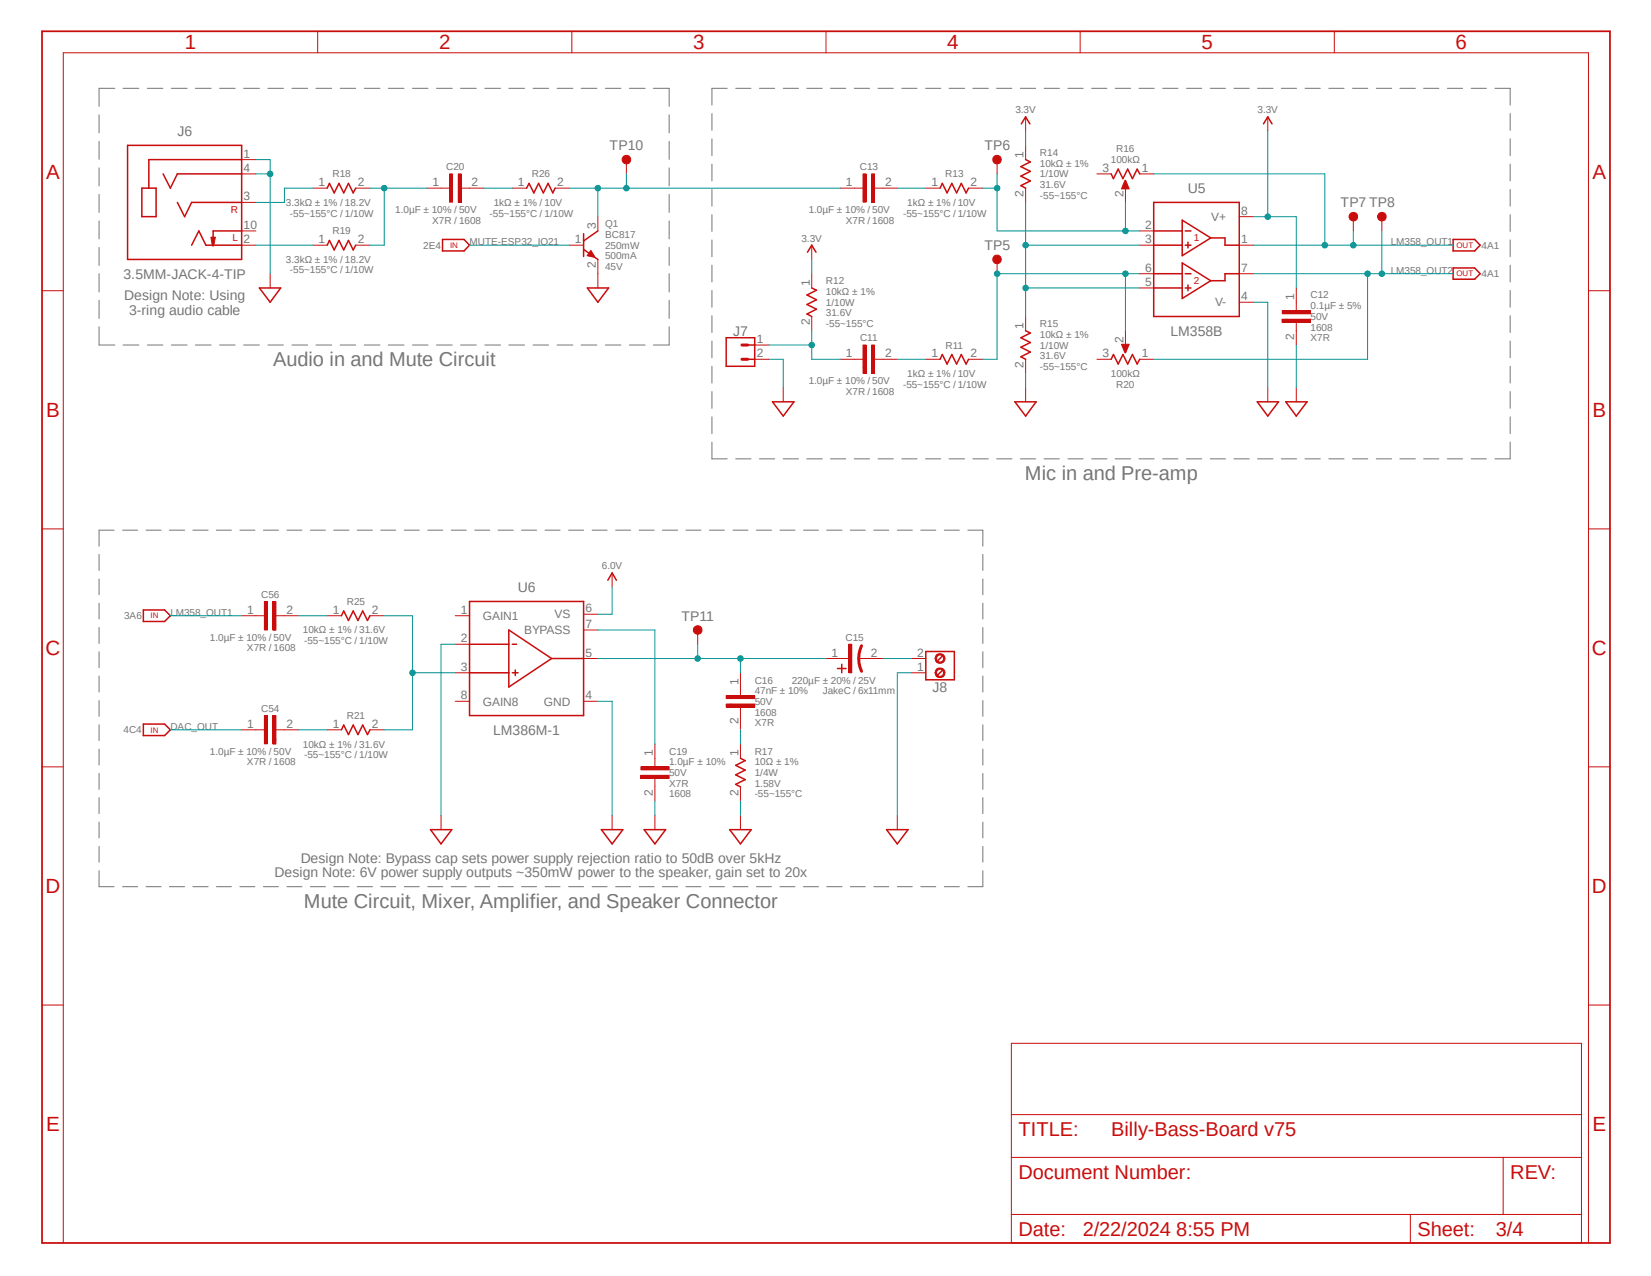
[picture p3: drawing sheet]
<svg xmlns="http://www.w3.org/2000/svg" width="279mm" height="216mm" viewBox="0 0 279 216" stroke-linecap="round" stroke-linejoin="round" font-family="sans-serif">
<path d="M6.6 5l266.2 205.9M272.8 5l-266.2 205.9" fill="none" stroke="#fff" stroke-width=".17"/>
<g fill="none" stroke="#757575" stroke-width=".17">
<path d="M16.8 19.4v3.1M19.4 14.9h-2.6v3.1M20.8 14.9h2.7M24.9 14.9h2.7M29 14.9h2.7M33.1 14.9h2.6M37.2 14.9h2.6M41.2 14.9h2.7M45.3 14.9h2.7M49.4 14.9h2.7M53.5 14.9h2.6M57.6 14.9h2.6"/>
<path d="M61.6 14.9h2.7M65.7 14.9h2.7M69.8 14.9h2.6M73.9 14.9h2.6M77.9 14.9h2.7M82 14.9h2.7M86.1 14.9h2.7M90.2 14.9h2.6M94.3 14.9h2.6M98.3 14.9h2.7M102.4 14.9h2.7M106.5 14.9h2.7"/>
<path d="M110.6 14.9h2.6v3.1M113.2 19.4v3.1M120.5 19.2v2.9M123.1 14.9h-2.6v2.9M124.5 14.9h2.6M128.5 14.9h2.6M132.5 14.9h2.6M136.5 14.9h2.6M140.5 14.9h2.6M144.6 14.9h2.6M148.6 14.9h2.6M152.6 14.9h2.6"/>
<path d="M156.6 14.9h2.6M160.6 14.9h2.6M164.6 14.9h2.7M168.7 14.9h2.5M172.7 14.9h2.6M176.7 14.9h2.6M180.7 14.9h2.6M184.7 14.9h2.6M188.7 14.9h2.6M192.7 14.9h2.6M196.8 14.9h2.5M200.8 14.9h2.6"/>
<path d="M204.8 14.9h2.6M208.8 14.9h2.6M212.8 14.9h2.6M216.8 14.9h2.6M220.9 14.9h2.5M224.9 14.9h2.6M228.9 14.9h2.6M232.9 14.9h2.6M236.9 14.9h2.6M240.9 14.9h2.6M244.9 14.9h2.6M249 14.9h2.5"/>
<path d="M253 14.9h2.6v2.9M255.6 19.2v2.9M16.8 23.9v3.1M16.8 28.4v3.1M16.8 32.9v3M16.8 37.4v3M113.2 23.9v3.1M113.2 28.4v3.1M113.2 32.9v3M113.2 37.4v3M120.5 23.5v2.8M120.5 27.8v2.8"/>
<path d="M120.5 32v2.9M120.5 36.3v2.9M255.6 23.5v2.8M255.6 27.8v2.8M255.6 32v2.9M255.6 36.3v2.9M16.8 55.3v3.1h2.6M16.8 41.9v3M16.8 46.3v3.1M16.8 50.8v3.1M20.8 58.4h2.7M24.9 58.4h2.7"/>
<path d="M29 58.4h2.7M33.1 58.4h2.6M37.2 58.4h2.6M41.2 58.4h2.7M45.3 58.4h2.7M49.4 58.4h2.7M53.5 58.4h2.6M57.6 58.4h2.6M61.6 58.4h2.7M65.7 58.4h2.7M69.8 58.4h2.6M73.9 58.4h2.6"/>
<path d="M77.9 58.4h2.7M82 58.4h2.7M86.1 58.4h2.7M90.2 58.4h2.6M94.3 58.4h2.6M98.3 58.4h2.7M102.4 58.4h2.7M106.5 58.4h2.7M113.2 41.9v3M113.2 46.3v3.1M113.2 50.8v3.1M113.2 55.3v3.1h-2.6"/>
<path d="M120.5 40.6v2.8M120.5 44.9v2.8M120.5 49.1v2.9M120.5 53.4v2.9M120.5 57.7v2.8M255.6 40.6v2.8M255.6 44.9v2.8M255.6 49.1v2.9M255.6 53.4v2.9M255.6 57.7v2.8M120.5 74.8v2.8h2.6M120.5 62v2.8"/>
<path d="M120.5 66.3v2.8M120.5 70.5v2.9M124.5 77.6h2.6M128.5 77.6h2.6M132.5 77.6h2.6M136.5 77.6h2.6M140.5 77.6h2.6M144.6 77.6h2.6M148.6 77.6h2.6M152.6 77.6h2.6M156.6 77.6h2.6M160.6 77.6h2.6"/>
<path d="M164.6 77.6h2.7M168.7 77.6h2.5M172.7 77.6h2.6M176.7 77.6h2.6M180.7 77.6h2.6M184.7 77.6h2.6M188.7 77.6h2.6M192.7 77.6h2.6M196.8 77.6h2.5M200.8 77.6h2.6M204.8 77.6h2.6M208.8 77.6h2.6"/>
<path d="M212.8 77.6h2.6M216.8 77.6h2.6M220.9 77.6h2.5M224.9 77.6h2.6M228.9 77.6h2.6M232.9 77.6h2.6M236.9 77.6h2.6M240.9 77.6h2.6M244.9 77.6h2.6M249 77.6h2.5M255.6 62v2.8M255.6 66.3v2.8"/>
<path d="M255.6 70.5v2.9M255.6 74.8v2.8h-2.6M16.8 93.8v2.7M16.8 98v2.6M19.3 89.7h-2.5v2.7M20.7 89.7h2.6M24.7 89.7h2.6M28.7 89.7h2.5M32.6 89.7h2.6M36.6 89.7h2.6M40.6 89.7h2.5M44.6 89.7h2.5"/>
<path d="M48.6 89.7h2.5M52.5 89.7h2.6M56.5 89.7h2.6M60.5 89.7h2.5M64.4 89.7h2.6M68.4 89.7h2.6M72.4 89.7h2.5M76.4 89.7h2.5M80.3 89.7h2.6M84.3 89.7h2.6M88.3 89.7h2.5M92.2 89.7h2.6"/>
<path d="M96.2 89.7h2.6M100.2 89.7h2.5M104.2 89.7h2.5M108.2 89.7h2.5M112.1 89.7h2.6M116.1 89.7h2.5M120.1 89.7h2.5M124 89.7h2.6M128 89.7h2.6M132 89.7h2.5M136 89.7h2.5M139.9 89.7h2.6"/>
<path d="M143.9 89.7h2.5M147.9 89.7h2.5M151.8 89.7h2.6M155.8 89.7h2.6M159.8 89.7h2.5M163.8 89.7h2.5v2.7M166.3 93.8v2.7M166.3 98v2.6M16.8 102.1v2.6M16.8 106.2v2.7M16.8 110.3v2.7M16.8 114.4v2.7"/>
<path d="M16.8 118.5v2.7M166.3 102.1v2.6M166.3 106.2v2.7M166.3 110.3v2.7M166.3 114.4v2.7M166.3 118.5v2.7M16.8 122.6v2.7M16.8 126.7v2.8M16.8 130.9v2.7M16.8 135v2.7M16.8 139.1v2.7M166.3 122.6v2.7"/>
<path d="M166.3 126.7v2.8M166.3 130.9v2.7M166.3 135v2.7M166.3 139.1v2.7M16.8 143.2v2.7M16.8 147.3v2.7h2.5M20.7 150h2.6M24.7 150h2.6M28.7 150h2.5M32.6 150h2.6M36.6 150h2.6M40.6 150h2.5"/>
<path d="M44.6 150h2.5M48.6 150h2.5M52.5 150h2.6M56.5 150h2.6M60.5 150h2.5M64.4 150h2.6M68.4 150h2.6M72.4 150h2.5M76.4 150h2.5M80.3 150h2.6M84.3 150h2.6M88.3 150h2.5"/>
<path d="M92.2 150h2.6M96.2 150h2.6M100.2 150h2.5M104.2 150h2.5M108.2 150h2.5M112.1 150h2.6M116.1 150h2.5M120.1 150h2.5M124 150h2.6M128 150h2.6M132 150h2.5M136 150h2.5"/>
<path d="M139.9 150h2.6M143.9 150h2.5M147.9 150h2.5M151.8 150h2.6M155.8 150h2.6M159.8 150h2.5M166.3 147.3v2.7h-2.5M166.3 143.2v2.7"/>
</g>
<path d="M7.1 5.3h265.4v205h-265.4z" fill="none" stroke="#c90c0c" stroke-width=".3"/>
<g fill="none" stroke="#c90c0c" stroke-width=".17">
<path d="M53.8 5.3v3.6M96.8 5.3v3.6M139.8 5.3v3.6M182.8 5.3v3.6M225.8 5.3v3.6M40.9 27h2.4M40.9 29.4h2.4M40.9 34.2h2.4M40.9 39.1h2.4M7.1 49.2h3.6M40.9 41.5h2.4M268.8 49.2h3.7"/>
<path d="M7.1 89.5h3.6M268.8 89.5h3.7M7.1 129.8h3.6M268.8 129.8h3.7M7.1 170.1h3.6M171.2 176.5h96.4v33.8h-96.4zM268.8 170.1h3.7M171.2 195.8h96.4M171.2 188.6h96.4M254.4 195.8v9.7M10.7 210.3v-201.4h258.1v201.4M171.2 205.5h96.4"/>
<path d="M238.7 205.5v4.8"/>
</g>
<path d="M21.6 24.6h19.3v19.3h-19.3zM24 31.8h2.4v4.9h-2.4zM27.6 29.4l1.2 2.4 1.2-2.4h10.9M30 34.2l1.2 2.5 1.2-2.5h8.5M40.9 39.1h-4.8v2.4M40.9 27h-15.7v4.8M32.4 41.5l1.3-2.4 1.1 2.4h6.1" fill="none" stroke="#c90c0c" stroke-width=".25"/>
<path d="M35.7 40.1h.7l-.2 1.5h-.3z" fill-rule="evenodd" fill="#c90c0c"/>
<path d="M35.7 40.1h.7l-.2 1.5h-.3zM127.7 58.4h2.4M127.7 60.8h2.4M154.3 113.8h2.4M154.3 111.4h2.4" fill="none" stroke="#c90c0c" stroke-width=".17"/>
<path d="M122.9 57.1h4.8v4.9h-4.8zM126.5 58.4h1.2M126.5 60.8h1.2M156.7 110.2h4.8v4.8h-4.8z" fill="none" stroke="#c90c0c" stroke-width=".25"/>
<path d="M125.6 58.4h.9M125.6 60.8h.9" fill="none" stroke="#c90c0c" stroke-width=".51"/>
<path d="M158.5 110.7a.86 .86 0 0 1 1.4 .3 .86 .86 0 0 1-.6 1.2 .86 .86 0 0 1-1.1-.8h.3a.61 .61 0 0 1 .9-.5 .61 .61 0 0 1 .1 1 .61 .61 0 0 1-1-.2v-.3h-.3z" fill-rule="evenodd" fill="#c90c0c"/>
<path d="M158.5 110.7a.86 .86 0 0 1 1.4 .3 .86 .86 0 0 1-.6 1.2 .86 .86 0 0 1-1.1-.8h.3a.61 .61 0 0 1 .9-.5 .61 .61 0 0 1 .1 1 .61 .61 0 0 1-1-.2v-.3h-.3z" fill="none" stroke="#c90c0c" stroke-width=".17"/>
<path d="M158.5 113.2a.86 .86 0 0 1 1.4 .2 .86 .86 0 0 1-.6 1.2 .86 .86 0 0 1-1.1-.8h.3a.61 .61 0 0 1 .9-.5 .61 .61 0 0 1 .1 1 .61 .61 0 0 1-1-.2v-.3h-.3z" fill-rule="evenodd" fill="#c90c0c"/>
<g fill="none" stroke="#c90c0c" stroke-width=".17">
<path d="M173.6 24.6v2.4M173.6 31.8v2.4M185.6 29.4h2.4M190.5 31.8v2.4M192.9 39.1h2.3M192.9 29.4h2.3M209.7 36.7h2.4M137.4 46.3v2.4M137.4 53.6v2.4M173.6 53.6v2.4M192.9 41.5h2.3M192.9 46.3h2.3"/>
<path d="M192.9 48.7h2.3M209.7 41.5h2.4M209.7 46.3h2.4M209.7 51.1h2.4M173.6 60.8v2.4M158.5 113.2a.86 .86 0 0 1 1.4 .2 .86 .86 0 0 1-.6 1.2 .86 .86 0 0 1-1.1-.8h.3a.61 .61 0 0 1 .9-.5 .61 .61 0 0 1 .1 1 .61 .61 0 0 1-1-.2v-.3h-.3z"/>
</g>
<g fill="none" stroke="#c90c0c" stroke-width=".25">
<path d="M173.6 27l.8 .4-1.6 .8 1.6 .8-1.6 .8 1.6 .8-1.6 .8 .8 .4M188 29.4l.4 .8 .8-1.6 .8 1.6 .8-1.6 .8 1.6 .8-1.6 .5 .8M195.2 34.2h14.5v19.4h-14.5zM195.2 39.1h4.9M200.1 37.3l4.8 3-4.8 3zM200.6 39.1h.9M137.4 48.7l.8 .4-1.6 .8 1.6 .8-1.6 .8 1.6 .8-1.6 .8 .8 .5M173.6 56l.8 .3-1.6 .8 1.6 .9-1.6 .8 1.6 .8-1.6 .8 .8 .4M195.2 41.5h4.9M195.2 46.3h4.9M195.2 48.7h4.9M200.1 44.5l4.8 3-4.8 3z"/>
<path d="M200.6 41.5h.9M200.6 46.3h.9M200.6 48.7h.9M201 41v1M201 48.2v1M204.9 40.3h2.4v1.2h2.4M209.7 46.3h-2.4v1.2h-2.4M159.6 111l-1 .9M159.6 113.4l-1 .9"/>
</g>
<path d="M190.4 30.5h.1l.6 1.5h-1.3z" fill-rule="evenodd" fill="#c90c0c"/>
<path d="M190.4 30.5h.1l.6 1.5h-1.3z" fill="none" stroke="#c90c0c" stroke-width=".17"/>
<path d="M217.9 52.6h2.9v.5h-2.9z" fill-rule="evenodd" fill="#c90c0c"/>
<path d="M217.9 52.6h2.9v.5h-2.9z" fill="none" stroke="#c90c0c" stroke-width=".17"/>
<path d="M217.9 54h2.9v.5h-2.9z" fill-rule="evenodd" fill="#c90c0c"/>
<path d="M217.9 54h2.9v.5h-2.9z" fill="none" stroke="#c90c0c" stroke-width=".17"/>
<path d="M217 52.6h.9v.5h-.9z" fill-rule="evenodd" fill="#c90c0c"/>
<path d="M217 52.6h.9v.5h-.9z" fill="none" stroke="#c90c0c" stroke-width=".17"/>
<path d="M217 54h.7v.5h-.7z" fill-rule="evenodd" fill="#c90c0c"/>
<path d="M217 54h.7v.5h-.7z" fill="none" stroke="#c90c0c" stroke-width=".17"/>
<path d="M217.7 54h.2v.5h-.2z" fill-rule="evenodd" fill="#c90c0c"/>
<path d="M217.7 54h.2v.5h-.2z" fill="none" stroke="#c90c0c" stroke-width=".17"/>
<path d="M220.9 52.6h.9v.5h-.9z" fill-rule="evenodd" fill="#c90c0c"/>
<path d="M220.9 52.6h.9v.5h-.9z" fill="none" stroke="#c90c0c" stroke-width=".17"/>
<path d="M220.9 54h.9v.5h-.9z" fill-rule="evenodd" fill="#c90c0c"/>
<path d="M219.4 48.7v4.1M219.4 54.3v4.1M220.9 54h.9v.5h-.9zM77 109h2.5M77 113.8h2.5M77 118.7h2.5M77 104.2h2.5M98.8 111.4h2.4M98.8 106.6h2.4M98.8 103.9h2.4M98.8 118.7h2.4" fill="none" stroke="#c90c0c" stroke-width=".17"/>
<path d="M79.5 101.8h19.3v19.3h-19.3zM79.5 109h6.6M79.5 113.8h6.6M86.1 106.6l7.2 4.8-7.2 4.8zM86.7 109h.7M86.7 113.8h1M87.2 113.4v.9M93.3 111.4h5.5" fill="none" stroke="#c90c0c" stroke-width=".25"/>
<path d="M123.9 117.7h2.8v.5h-2.8z" fill-rule="evenodd" fill="#c90c0c"/>
<path d="M123.9 117.7h2.8v.5h-2.8z" fill="none" stroke="#c90c0c" stroke-width=".17"/>
<path d="M123.9 119.1h2.8v.5h-2.8z" fill-rule="evenodd" fill="#c90c0c"/>
<path d="M123.9 119.1h2.8v.5h-2.8z" fill="none" stroke="#c90c0c" stroke-width=".17"/>
<path d="M122.9 117.7h.9v.5h-.9z" fill-rule="evenodd" fill="#c90c0c"/>
<path d="M122.9 117.7h.9v.5h-.9z" fill="none" stroke="#c90c0c" stroke-width=".17"/>
<path d="M122.9 119.1h.8v.5h-.8z" fill-rule="evenodd" fill="#c90c0c"/>
<path d="M122.9 119.1h.8v.5h-.8z" fill="none" stroke="#c90c0c" stroke-width=".17"/>
<path d="M123.6 119.1h.3v.5h-.3z" fill-rule="evenodd" fill="#c90c0c"/>
<path d="M123.6 119.1h.3v.5h-.3z" fill="none" stroke="#c90c0c" stroke-width=".17"/>
<path d="M126.8 117.7h.9v.5h-.9z" fill-rule="evenodd" fill="#c90c0c"/>
<path d="M126.8 117.7h.9v.5h-.9z" fill="none" stroke="#c90c0c" stroke-width=".17"/>
<path d="M126.8 119.1h.9v.5h-.9z" fill-rule="evenodd" fill="#c90c0c"/>
<g fill="none" stroke="#c90c0c" stroke-width=".17">
<path d="M173.6 19.8v2.4M214.5 19.8v2.4M45.7 46.3v2.4M137.4 41.5v2.4M168.7 43.9v2.4M173.6 65.6v2.4M214.5 65.6v2.4M219.4 65.6v2.4M103.6 96.9v2.5M125.3 113.8v4.1M125.3 119.4v4.1M126.8 119.1h.9v.5h-.9z"/>
<path d="M74.6 138v2.4M103.6 138v2.4M110.8 138v2.4M125.3 125.9v2.4M125.3 133.1v2.5M125.3 138v2.4M151.8 138v2.4"/>
</g>
<g fill="none" stroke="#c90c0c" stroke-width=".25">
<path d="M172.8 21l.8-1.2 .7 1.2M213.8 21l.7-1.2 .8 1.2M43.9 48.7h3.6l-1.8 2.4zM136.7 42.7l.7-1.2 .7 1.2M171.7 68h3.6l-1.7 2.4zM212.8 68h3.6l-1.9 2.4zM217.6 68h3.6l-1.8 2.4zM102.9 98.2l.7-1.3 .7 1.3M125.3 128.3l.8 .4-1.6 .8 1.6 .8-1.6 .8 1.6 .8-1.6 .8 .8 .4M72.9 140.4h3.6l-1.9 2.4zM101.8 140.4h3.6l-1.8 2.4zM109 140.4h3.6l-1.8 2.4z"/>
<path d="M123.5 140.4h3.6l-1.8 2.4zM150 140.4h3.7l-1.9 2.4z"/>
</g>
<circle cx="168.7" cy="43.9" r=".72" fill="#c90c0c"/>
<g fill="none" stroke="#c90c0c" stroke-width=".17">
<path d="M168.7 27v2.4"/>
<circle cx="168.7" cy="43.9" r=".72"/>
</g>
<circle cx="168.7" cy="27" r=".72" fill="#c90c0c"/>
<g fill="none" stroke="#c90c0c" stroke-width=".17">
<path d="M190.5 56v2.4M185.6 60.8h2.4M192.9 60.8h2.3"/>
<circle cx="168.7" cy="27" r=".72"/>
</g>
<path d="M188 60.8l.4-.8 .8 1.6 .8-1.6 .8 1.6 .8-1.6 .8 1.6 .5-.8" fill="none" stroke="#c90c0c" stroke-width=".25"/>
<path d="M189.8 58.3h1.3l-.6 1.4h-.1z" fill-rule="evenodd" fill="#c90c0c"/>
<path d="M53 31.8h2.4M60.2 31.8h2.4M156.7 31.8h2.4M163.9 31.8h2.4M229 36.7v2.4M53 41.5h2.4M60.2 41.5h2.4M189.8 58.3h1.3l-.6 1.4h-.1zM156.7 60.8h2.4M163.9 60.8h2.4" fill="none" stroke="#c90c0c" stroke-width=".17"/>
<path d="M55.4 31.8l.4-.8 .8 1.6 .8-1.6 .8 1.6 .8-1.6 .8 1.6 .4-.8M159.1 31.8l.4-.8 .8 1.6 .8-1.6 .8 1.6 .8-1.6 .8 1.6 .4-.8M55.4 41.5l.4-.8 .8 1.6 .8-1.6 .8 1.6 .8-1.6 .8 1.6 .4-.8M159.1 60.8l.4-.8 .8 1.6 .8-1.6 .8 1.6 .8-1.6 .8 1.6 .4-.8" fill="none" stroke="#c90c0c" stroke-width=".25"/>
<circle cx="229" cy="36.6" r=".74" fill="#c90c0c"/>
<g fill="none" stroke="#c90c0c" stroke-width=".17">
<path d="M233.8 36.7v2.4"/>
<circle cx="229" cy="36.6" r=".74"/>
</g>
<circle cx="233.8" cy="36.6" r=".73" fill="#c90c0c"/>
<circle cx="233.8" cy="36.6" r=".73" fill="none" stroke="#c90c0c" stroke-width=".17"/>
<path d="M245.9 40.5h3.7l.9 1-.9 1h-3.7zM245.9 45.3h3.7l.9 1-.9 .9h-3.7z" fill="none" stroke="#c90c0c" stroke-width=".25"/>
<path d="M109.4 129.8h2.9v.5h-2.9z" fill-rule="evenodd" fill="#c90c0c"/>
<path d="M109.4 129.8h2.9v.5h-2.9z" fill="none" stroke="#c90c0c" stroke-width=".17"/>
<path d="M109.4 131.2h2.9v.5h-2.9z" fill-rule="evenodd" fill="#c90c0c"/>
<path d="M109.4 131.2h2.9v.5h-2.9z" fill="none" stroke="#c90c0c" stroke-width=".17"/>
<path d="M108.5 129.8h.9v.5h-.9z" fill-rule="evenodd" fill="#c90c0c"/>
<path d="M108.5 129.8h.9v.5h-.9z" fill="none" stroke="#c90c0c" stroke-width=".17"/>
<path d="M108.4 131.2h.8v.5h-.8z" fill-rule="evenodd" fill="#c90c0c"/>
<path d="M108.4 131.2h.8v.5h-.8z" fill="none" stroke="#c90c0c" stroke-width=".17"/>
<path d="M109.1 131.2h.3v.5h-.3z" fill-rule="evenodd" fill="#c90c0c"/>
<path d="M109.1 131.2h.3v.5h-.3z" fill="none" stroke="#c90c0c" stroke-width=".17"/>
<path d="M112.3 129.8h.9v.5h-.9z" fill-rule="evenodd" fill="#c90c0c"/>
<path d="M112.3 129.8h.9v.5h-.9z" fill="none" stroke="#c90c0c" stroke-width=".17"/>
<path d="M112.3 131.2h.9v.5h-.9z" fill-rule="evenodd" fill="#c90c0c"/>
<path d="M110.8 125.9v4.1M110.8 131.4v4.2M112.3 131.2h.9v.5h-.9z" fill="none" stroke="#c90c0c" stroke-width=".17"/>
<path d="M24.3 122.5h3.6l.9 1-.9 1h-3.6z" fill="none" stroke="#c90c0c" stroke-width=".25"/>
<path d="M146 59.4h.6v2.8h-.6z" fill-rule="evenodd" fill="#c90c0c"/>
<path d="M146 59.4h.6v2.8h-.6z" fill="none" stroke="#c90c0c" stroke-width=".17"/>
<path d="M147.5 59.4h.5v2.8h-.5z" fill-rule="evenodd" fill="#c90c0c"/>
<path d="M147.5 59.4h.5v2.8h-.5z" fill="none" stroke="#c90c0c" stroke-width=".17"/>
<path d="M146 62.2h.6v1h-.6z" fill-rule="evenodd" fill="#c90c0c"/>
<path d="M146 62.2h.6v1h-.6z" fill="none" stroke="#c90c0c" stroke-width=".17"/>
<path d="M147.5 62.4h.5v.8h-.5z" fill-rule="evenodd" fill="#c90c0c"/>
<path d="M147.5 62.4h.5v.8h-.5z" fill="none" stroke="#c90c0c" stroke-width=".17"/>
<path d="M147.5 62.2h.5v.3h-.5z" fill-rule="evenodd" fill="#c90c0c"/>
<path d="M147.5 62.2h.5v.3h-.5z" fill="none" stroke="#c90c0c" stroke-width=".17"/>
<path d="M146 58.4h.6v.9h-.6z" fill-rule="evenodd" fill="#c90c0c"/>
<path d="M146 58.4h.6v.9h-.6z" fill="none" stroke="#c90c0c" stroke-width=".17"/>
<path d="M147.5 58.4h.5v.9h-.5z" fill-rule="evenodd" fill="#c90c0c"/>
<path d="M147.5 58.4h.5v.9h-.5zM142.2 60.8h4.1M147.7 60.8h4.1" fill="none" stroke="#c90c0c" stroke-width=".17"/>
<path d="M146 30.4h.6v2.9h-.6z" fill-rule="evenodd" fill="#c90c0c"/>
<path d="M146 30.4h.6v2.9h-.6z" fill="none" stroke="#c90c0c" stroke-width=".17"/>
<path d="M147.5 30.4h.5v2.9h-.5z" fill-rule="evenodd" fill="#c90c0c"/>
<path d="M147.5 30.4h.5v2.9h-.5z" fill="none" stroke="#c90c0c" stroke-width=".17"/>
<path d="M146 33.3h.6v.9h-.6z" fill-rule="evenodd" fill="#c90c0c"/>
<path d="M146 33.3h.6v.9h-.6z" fill="none" stroke="#c90c0c" stroke-width=".17"/>
<path d="M147.5 33.5h.5v.7h-.5z" fill-rule="evenodd" fill="#c90c0c"/>
<path d="M147.5 33.5h.5v.7h-.5z" fill="none" stroke="#c90c0c" stroke-width=".17"/>
<path d="M147.5 33.3h.5v.2h-.5z" fill-rule="evenodd" fill="#c90c0c"/>
<path d="M147.5 33.3h.5v.2h-.5z" fill="none" stroke="#c90c0c" stroke-width=".17"/>
<path d="M146 29.4h.6v1h-.6z" fill-rule="evenodd" fill="#c90c0c"/>
<path d="M146 29.4h.6v1h-.6z" fill="none" stroke="#c90c0c" stroke-width=".17"/>
<path d="M147.5 29.4h.5v1h-.5z" fill-rule="evenodd" fill="#c90c0c"/>
<path d="M86.7 31.8h2.4M93.9 31.8h2.5M101.2 36.7v2.4M142.2 31.8h4.1M147.5 29.4h.5v1h-.5zM147.7 31.8h4.1M96.4 41.5h2.4M101.2 43.9v2.4M55.4 104.2h2.4M62.6 104.2h2.4M55.4 123.5h2.4M62.6 123.5h2.4" fill="none" stroke="#c90c0c" stroke-width=".17"/>
<path d="M89.1 31.8l.4-.8 .8 1.6 .8-1.6 .8 1.6 .9-1.6 .8 1.6 .3-.8M98.8 39.5v3.9M101.2 39.1l-2.4 1.7M98.8 42.2l2.4 1.7M57.8 104.2l.4-.8 .8 1.6 .8-1.6 .8 1.6 .8-1.6 .8 1.6 .4-.8M57.8 123.5l.4-.8 .8 1.6 .8-1.6 .8 1.6 .8-1.6 .8 1.6 .4-.8" fill="none" stroke="#c90c0c" stroke-width=".25"/>
<path d="M100 42.4l.6 1-.1 .1-1.1-.2z" fill-rule="evenodd" fill="#c90c0c"/>
<path d="M100 42.4l.6 1-.1 .1-1.1-.2zM101.2 46.3v2.4M132.5 65.6v2.4" fill="none" stroke="#c90c0c" stroke-width=".17"/>
<path d="M74.9 40.5h3.6l1 1-1 1h-3.6zM99.4 48.7h3.6l-1.8 2.4zM130.7 68h3.7l-1.9 2.4zM24.3 103.2h3.6l.9 1-.9 1h-3.6z" fill="none" stroke="#c90c0c" stroke-width=".25"/>
<path d="M44.7 102.7h.6v2.9h-.6z" fill-rule="evenodd" fill="#c90c0c"/>
<path d="M44.7 102.7h.6v2.9h-.6z" fill="none" stroke="#c90c0c" stroke-width=".17"/>
<path d="M46.2 102.7h.5v2.9h-.5z" fill-rule="evenodd" fill="#c90c0c"/>
<path d="M46.2 102.7h.5v2.9h-.5z" fill="none" stroke="#c90c0c" stroke-width=".17"/>
<path d="M44.7 105.7h.6v.9h-.6z" fill-rule="evenodd" fill="#c90c0c"/>
<path d="M44.7 105.7h.6v.9h-.6z" fill="none" stroke="#c90c0c" stroke-width=".17"/>
<path d="M46.2 105.9h.5v.7h-.5z" fill-rule="evenodd" fill="#c90c0c"/>
<path d="M46.2 105.9h.5v.7h-.5z" fill="none" stroke="#c90c0c" stroke-width=".17"/>
<path d="M46.2 105.6h.5v.3h-.5z" fill-rule="evenodd" fill="#c90c0c"/>
<path d="M46.2 105.6h.5v.3h-.5z" fill="none" stroke="#c90c0c" stroke-width=".17"/>
<path d="M44.7 101.8h.6v.9h-.6z" fill-rule="evenodd" fill="#c90c0c"/>
<path d="M44.7 101.8h.6v.9h-.6z" fill="none" stroke="#c90c0c" stroke-width=".17"/>
<path d="M46.2 101.8h.5v.9h-.5z" fill-rule="evenodd" fill="#c90c0c"/>
<path d="M40.9 104.2h4.1M46.2 101.8h.5v.9h-.5zM46.4 104.2h4.1" fill="none" stroke="#c90c0c" stroke-width=".17"/>
<path d="M76.1 30.4h.5v2.9h-.5z" fill-rule="evenodd" fill="#c90c0c"/>
<path d="M76.1 30.4h.5v2.9h-.5z" fill="none" stroke="#c90c0c" stroke-width=".17"/>
<path d="M77.6 30.4h.5v2.9h-.5z" fill-rule="evenodd" fill="#c90c0c"/>
<path d="M77.6 30.4h.5v2.9h-.5z" fill="none" stroke="#c90c0c" stroke-width=".17"/>
<path d="M76.1 33.3h.5v.9h-.5z" fill-rule="evenodd" fill="#c90c0c"/>
<path d="M76.1 33.3h.5v.9h-.5z" fill="none" stroke="#c90c0c" stroke-width=".17"/>
<path d="M77.6 33.5h.5v.7h-.5z" fill-rule="evenodd" fill="#c90c0c"/>
<path d="M77.6 33.5h.5v.7h-.5z" fill="none" stroke="#c90c0c" stroke-width=".17"/>
<path d="M77.6 33.3h.5v.2h-.5z" fill-rule="evenodd" fill="#c90c0c"/>
<path d="M77.6 33.3h.5v.2h-.5z" fill="none" stroke="#c90c0c" stroke-width=".17"/>
<path d="M76.1 29.4h.5v1h-.5z" fill-rule="evenodd" fill="#c90c0c"/>
<path d="M76.1 29.4h.5v1h-.5z" fill="none" stroke="#c90c0c" stroke-width=".17"/>
<path d="M77.6 29.4h.5v1h-.5z" fill-rule="evenodd" fill="#c90c0c"/>
<path d="M72.2 31.8h4.1M77.6 29.4h.5v1h-.5zM77.8 31.8h4.1" fill="none" stroke="#c90c0c" stroke-width=".17"/>
<path d="M44.7 122h.6v2.9h-.6z" fill-rule="evenodd" fill="#c90c0c"/>
<path d="M44.7 122h.6v2.9h-.6z" fill="none" stroke="#c90c0c" stroke-width=".17"/>
<path d="M46.2 122h.5v2.9h-.5z" fill-rule="evenodd" fill="#c90c0c"/>
<path d="M46.2 122h.5v2.9h-.5z" fill="none" stroke="#c90c0c" stroke-width=".17"/>
<path d="M44.7 124.9h.6v1h-.6z" fill-rule="evenodd" fill="#c90c0c"/>
<path d="M44.7 124.9h.6v1h-.6z" fill="none" stroke="#c90c0c" stroke-width=".17"/>
<path d="M46.2 125.1h.5v.8h-.5z" fill-rule="evenodd" fill="#c90c0c"/>
<path d="M46.2 125.1h.5v.8h-.5z" fill="none" stroke="#c90c0c" stroke-width=".17"/>
<path d="M46.2 124.9h.5v.3h-.5z" fill-rule="evenodd" fill="#c90c0c"/>
<path d="M46.2 124.9h.5v.3h-.5z" fill="none" stroke="#c90c0c" stroke-width=".17"/>
<path d="M44.7 121.1h.6v.9h-.6z" fill-rule="evenodd" fill="#c90c0c"/>
<path d="M44.7 121.1h.6v.9h-.6z" fill="none" stroke="#c90c0c" stroke-width=".17"/>
<path d="M46.2 121.1h.5v.9h-.5z" fill-rule="evenodd" fill="#c90c0c"/>
<path d="M106 27v2.4M40.9 123.5h4.1M46.2 121.1h.5v.9h-.5zM46.4 123.5h4.1" fill="none" stroke="#c90c0c" stroke-width=".17"/>
<circle cx="106" cy="27" r=".73" fill="#c90c0c"/>
<g fill="none" stroke="#c90c0c" stroke-width=".17">
<path d="M118.1 106.6v2.4"/>
<circle cx="106" cy="27" r=".73"/>
</g>
<circle cx="118.1" cy="106.6" r=".73" fill="#c90c0c"/>
<circle cx="118.1" cy="106.6" r=".73" fill="none" stroke="#c90c0c" stroke-width=".17"/>
<path d="M143.6 110h.5v2.9h-.5z" fill-rule="evenodd" fill="#c90c0c"/>
<path d="M143.6 110h.5v2.9h-.5z" fill="none" stroke="#c90c0c" stroke-width=".17"/>
<path d="M143.6 112.9h.5v.9h-.5z" fill-rule="evenodd" fill="#c90c0c"/>
<path d="M143.6 112.9h.5v.9h-.5z" fill="none" stroke="#c90c0c" stroke-width=".17"/>
<path d="M143.6 109h.5v.9h-.5z" fill-rule="evenodd" fill="#c90c0c"/>
<path d="M139.8 111.4h4.1M143.6 109h.5v.9h-.5zM145.3 111.4h4.1" fill="none" stroke="#c90c0c" stroke-width=".17"/>
<path d="M145.8 109.3a5.2 5.2 0 0 0 0 4.3" fill="none" stroke="#c90c0c" stroke-width=".51"/>
<path d="M141.7 113.1h1.5M142.5 112.4v1.4" fill="none" stroke="#c90c0c" stroke-width=".25"/>
<path d="M53 31.8h-4.9v2.4h-4.8M166.3 31.8h2.4M168.7 29.4v9.7h24.2M190.5 34.2v4.9" fill="none" stroke="#009292" stroke-width=".17"/>
<circle cx="168.7" cy="31.8" r=".46" fill="#009292"/>
<circle cx="168.7" cy="31.8" r=".46" fill="none" stroke="#009292" stroke-width=".17"/>
<circle cx="190.5" cy="39.1" r=".46" fill="#009292"/>
<g fill="none" stroke="#009292" stroke-width=".17">
<path d="M130.1 58.4h7.3M137.4 56v4.8h4.8M151.8 60.8h4.9"/>
<circle cx="190.5" cy="39.1" r=".46"/>
</g>
<circle cx="137.4" cy="58.4" r=".46" fill="#009292"/>
<g fill="none" stroke="#009292" stroke-width=".17">
<path d="M173.6 34.2v19.4M173.6 41.5h19.3M173.6 48.7h19.3"/>
<circle cx="137.4" cy="58.4" r=".46"/>
</g>
<circle cx="173.6" cy="41.5" r=".46" fill="#009292"/>
<circle cx="173.6" cy="41.5" r=".46" fill="none" stroke="#009292" stroke-width=".17"/>
<circle cx="173.6" cy="48.7" r=".46" fill="#009292"/>
<g fill="none" stroke="#009292" stroke-width=".17">
<path d="M195.2 29.4h29v12.1M229 39.1v2.4h-16.9"/>
<circle cx="173.6" cy="48.7" r=".46"/>
</g>
<circle cx="224.2" cy="41.5" r=".46" fill="#009292"/>
<g fill="none" stroke="#009292" stroke-width=".17">
<path d="M229 41.5h16.9"/>
<circle cx="224.2" cy="41.5" r=".46"/>
</g>
<circle cx="229" cy="41.5" r=".46" fill="#009292"/>
<g fill="none" stroke="#009292" stroke-width=".17">
<path d="M28.8 104.2h12.1M101.2 111.4h38.6M125.3 111.4v2.4"/>
<circle cx="229" cy="41.5" r=".46"/>
</g>
<circle cx="125.3" cy="111.4" r=".46" fill="#009292"/>
<g fill="none" stroke="#009292" stroke-width=".17">
<path d="M118.1 109v2.4"/>
<circle cx="125.3" cy="111.4" r=".46"/>
</g>
<circle cx="118.1" cy="111.4" r=".46" fill="#009292"/>
<g fill="none" stroke="#009292" stroke-width=".17">
<path d="M173.6 22.2v2.4M212.1 36.7h7.3v12M214.5 22.2v14.5M137.4 43.9v2.4M149.4 111.4h4.9M125.3 123.5v2.4"/>
<circle cx="118.1" cy="111.4" r=".46"/>
</g>
<circle cx="214.5" cy="36.7" r=".46" fill="#009292"/>
<g fill="none" stroke="#009292" stroke-width=".17">
<path d="M43.3 27h2.4v19.3M43.3 29.4h2.4M212.1 51.1h2.4v14.5M219.4 58.4v7.2M173.6 63.2v2.4M103.6 99.4v4.5h-2.4M101.2 106.6h9.6v19.3"/>
<circle cx="214.5" cy="36.7" r=".46"/>
</g>
<circle cx="45.7" cy="29.4" r=".46" fill="#009292"/>
<g fill="none" stroke="#009292" stroke-width=".17">
<path d="M62.6 31.8h9.6M65 31.8v9.7h-2.4M43.3 41.5h9.7M130.1 60.8h2.4v4.8M77 109h-2.4v29M101.2 118.7h2.4v19.3M154.3 113.8h-2.5v24.2M110.8 135.6v2.4M125.3 135.6v2.4"/>
<circle cx="45.7" cy="29.4" r=".46"/>
</g>
<circle cx="65" cy="31.8" r=".46" fill="#009292"/>
<g fill="none" stroke="#009292" stroke-width=".17">
<path d="M151.8 31.8h4.9M168.7 46.3h24.2M190.5 46.3v9.7"/>
<circle cx="65" cy="31.8" r=".46"/>
</g>
<circle cx="190.5" cy="46.3" r=".46" fill="#009292"/>
<g fill="none" stroke="#009292" stroke-width=".17">
<path d="M168.7 46.3v14.5h-2.4"/>
<circle cx="190.5" cy="46.3" r=".46"/>
</g>
<circle cx="168.7" cy="46.3" r=".46" fill="#009292"/>
<g fill="none" stroke="#009292" stroke-width=".17">
<path d="M233.8 39.1v7.2h-21.7M231.4 46.3v14.5h-36.2"/>
<circle cx="168.7" cy="46.3" r=".46"/>
</g>
<circle cx="231.4" cy="46.3" r=".46" fill="#009292"/>
<g fill="none" stroke="#009292" stroke-width=".17">
<path d="M233.8 46.3h12.1"/>
<circle cx="231.4" cy="46.3" r=".46"/>
</g>
<circle cx="233.9" cy="46.3" r=".46" fill="#009292"/>
<g fill="none" stroke="#009292" stroke-width=".17">
<path d="M65 104.2h4.8v19.3h-4.8M69.8 113.8h7.2M28.8 123.5h12.1M50.5 123.5h4.9"/>
<circle cx="233.9" cy="46.3" r=".46"/>
</g>
<circle cx="69.8" cy="113.8" r=".46" fill="#009292"/>
<g fill="none" stroke="#009292" stroke-width=".17">
<path d="M81.9 31.8h4.8M96.4 31.8h45.8M101.2 31.8v4.9"/>
<circle cx="69.8" cy="113.8" r=".46"/>
</g>
<circle cx="101.2" cy="31.8" r=".46" fill="#009292"/>
<g fill="none" stroke="#009292" stroke-width=".17">
<path d="M106 29.4v2.4"/>
<circle cx="101.2" cy="31.8" r=".46"/>
</g>
<circle cx="106" cy="31.8" r=".46" fill="#009292"/>
<g fill="none" stroke="#009292" stroke-width=".17">
<path d="M79.5 41.5h16.9M50.5 104.2h4.9"/>
<circle cx="106" cy="31.8" r=".46"/>
</g>
<g font-size="3.5" fill="#c90c0c">
<text x="31.3" y="8.3">1</text>
<text x="74.3" y="8.3">2</text>
<text x="117.3" y="8.3">3</text>
<text x="160.3" y="8.3">4</text>
<text x="203.3" y="8.3">5</text>
<text x="246.3" y="8.3">6</text>
<text x="7.8" y="30.3">A</text>
<text x="269.5" y="30.3">A</text>
<text x="7.8" y="70.6">B</text>
<text x="269.5" y="70.6">B</text>
<text x="7.7" y="110.8">C</text>
<text x="269.4" y="110.8">C</text>
<text x="7.7" y="151.1">D</text>
<text x="269.4" y="151.1">D</text>
<text x="7.8" y="191.4">E</text>
<text x="269.5" y="191.4">E</text>
</g>
<g font-size="3.4" fill="#757575">
<text x="46.2" y="62">Audio in and Mute Circuit</text>
<text x="173.4" y="81.2">Mic in and Pre-amp</text>
<text x="51.4" y="153.6">Mute Circuit, Mixer, Amplifier, and Speaker Connector</text>
</g>
<g font-size="3.4" fill="#c90c0c">
<text x="172.3" y="192.2">TITLE:</text>
<text x="188" y="192.2">Billy-Bass-Board v75</text>
<text x="172.3" y="199.5">Document Number:</text>
<text x="255.6" y="199.5">REV:</text>
<text x="172.3" y="209.1">Date:</text>
<text x="183.2" y="209.1">2/22/2024 8:55 PM</text>
<text x="239.9" y="209.1">Sheet:</text>
<text x="253.2" y="209.1">3/4</text>
</g>
<g font-size="2.4" fill="#757575">
<text x="30" y="23">J6</text>
<text x="103.2" y="25.4">TP10</text>
<text x="166.6" y="25.4">TP6</text>
<text x="201" y="32.7">U5</text>
<text x="226.9" y="35.1">TP7 TP8</text>
<text x="20.9" y="47.2">3.5MM-JACK-4-TIP</text>
<text x="166.6" y="42.3">TP5</text>
<text x="21" y="50.7">Design Note: Using</text>
<text x="21.8" y="53.3">3-ring audio cable</text>
<text x="124.1" y="56.8">J7</text>
<text x="198.1" y="56.8">LM358B</text>
<text x="87.6" y="100.2">U6</text>
<text x="115.3" y="105">TP11</text>
<text x="157.8" y="117.1">J8</text>
<text x="83.4" y="124.3">LM386M-1</text>
<text x="46.5" y="148.5">Design Note: 6V power supply outputs ~350mW power to the speaker, gain set to 20x</text>
<text x="50.9" y="146.1">Design Note: Bypass cap sets power supply rejection ratio to 50dB over 5kHz</text>
</g>
<g font-size="2" fill="#757575">
<text x="41.2" y="26.7">1</text>
<text x="41.2" y="29.1">4</text>
<text x="173.2" y="26.7" transform="rotate(-90 173.2 26.7)">1</text>
<text x="186.6" y="29.1">3</text>
<text x="193.2" y="29.1">1</text>
<text x="41.2" y="33.9">3</text>
<text x="53.9" y="31.5">1</text>
<text x="60.5" y="31.5">2</text>
<text x="73.2" y="31.5">1</text>
<text x="79.8" y="31.5">2</text>
<text x="87.6" y="31.5">1</text>
<text x="94.3" y="31.5">2</text>
<text x="143.1" y="31.5">1</text>
<text x="149.8" y="31.5">2</text>
<text x="157.6" y="31.5">1</text>
<text x="164.3" y="31.5">2</text>
<text x="173.2" y="33.3" transform="rotate(-90 173.2 33.3)">2</text>
<text x="190.1" y="33.3" transform="rotate(-90 190.1 33.3)">2</text>
<text x="41.2" y="41.1">2</text>
<text x="41.2" y="38.7">10</text>
<text x="53.9" y="41.1">1</text>
<text x="60.5" y="41.1">2</text>
<text x="97.3" y="41.1">1</text>
<text x="100.8" y="38.7" transform="rotate(-90 100.8 38.7)">3</text>
<text x="193.8" y="38.7">2</text>
<text x="193.8" y="41.1">3</text>
<text x="205" y="37.4">V+</text>
<text x="210.1" y="36.3">8</text>
<text x="210.1" y="41.1">1</text>
<text x="100.8" y="45.4" transform="rotate(-90 100.8 45.4)">2</text>
<text x="193.8" y="46">6</text>
<text x="210.1" y="46">7</text>
<text x="137" y="48.4" transform="rotate(-90 137 48.4)">1</text>
<text x="193.8" y="48.4">5</text>
<text x="205.6" y="51.9">V-</text>
<text x="210.1" y="50.8">4</text>
<text x="219" y="50.8" transform="rotate(-90 219 50.8)">1</text>
<text x="128.1" y="58">1</text>
<text x="137" y="55" transform="rotate(-90 137 55)">2</text>
<text x="173.2" y="55.6" transform="rotate(-90 173.2 55.6)">1</text>
<text x="190.1" y="58" transform="rotate(-90 190.1 58)">2</text>
<text x="219" y="57.4" transform="rotate(-90 219 57.4)">2</text>
<text x="128.1" y="60.5">2</text>
<text x="143.1" y="60.5">1</text>
<text x="149.8" y="60.5">2</text>
<text x="157.6" y="60.5">1</text>
<text x="164.3" y="60.5">2</text>
<text x="173.2" y="62.3" transform="rotate(-90 173.2 62.3)">2</text>
<text x="186.6" y="60.5">3</text>
<text x="193.2" y="60.5">1</text>
<text x="41.8" y="103.8">1</text>
<text x="48.5" y="103.8">2</text>
<text x="56.3" y="103.8">1</text>
<text x="62.9" y="103.8">2</text>
<text x="78" y="103.8">1</text>
<text x="81.7" y="104.9">GAIN1</text>
<text x="88.7" y="107.3">BYPASS</text>
<text x="93.9" y="104.7">VS</text>
<text x="99.1" y="106.3">7</text>
<text x="99.1" y="103.6">6</text>
<text x="78" y="108.7">2</text>
<text x="78" y="113.5">3</text>
<text x="99.1" y="111.1">5</text>
<text x="140.7" y="111.1">1</text>
<text x="147.4" y="111.1">2</text>
<text x="155.2" y="113.5">1</text>
<text x="155.2" y="111.1">2</text>
<text x="78" y="118.3">8</text>
<text x="81.7" y="119.4">GAIN8</text>
<text x="92" y="119.4">GND</text>
<text x="99.1" y="118.3">4</text>
<text x="125" y="115.9" transform="rotate(-90 125 115.9)">1</text>
<text x="41.8" y="123.1">1</text>
<text x="48.5" y="123.1">2</text>
<text x="56.3" y="123.1">1</text>
<text x="62.9" y="123.1">2</text>
<text x="125" y="122.6" transform="rotate(-90 125 122.6)">2</text>
<text x="110.5" y="128" transform="rotate(-90 110.5 128)">1</text>
<text x="125" y="128" transform="rotate(-90 125 128)">1</text>
<text x="110.5" y="134.6" transform="rotate(-90 110.5 134.6)">2</text>
<text x="125" y="134.6" transform="rotate(-90 125 134.6)">2</text>
</g>
<g font-size="1.7" fill="#757575">
<text x="171.8" y="19.2">3.3V</text>
<text x="212.8" y="19.2">3.3V</text>
<text x="75.5" y="28.8">C20</text>
<text x="145.5" y="28.8">C13</text>
<text x="176" y="28.2">10kΩ ± 1%</text>
<text x="176" y="26.4">R14</text>
<text x="188" y="27.6">100kΩ</text>
<text x="188.9" y="25.8">R16</text>
<text x="48.4" y="34.8">3.3kΩ ± 1% / 18.2V</text>
<text x="56.3" y="30">R18</text>
<text x="83.6" y="34.8">1kΩ ± 1% / 10V</text>
<text x="90" y="30">R26</text>
<text x="153.5" y="34.8">1kΩ ± 1% / 10V</text>
<text x="160" y="30">R13</text>
<text x="176" y="30">1/10W</text>
<text x="176" y="31.8">31.6V</text>
<text x="176" y="33.6">-55~155°C</text>
<text x="49.1" y="36.7">-55~155°C / 1/10W</text>
<text x="56.3" y="39.7">R19</text>
<text x="66.9" y="36">1.0µF ± 10% / 50V</text>
<text x="73.2" y="37.8">X7R / 1608</text>
<text x="79.5" y="41.5">MUTE-ESP32_IO21</text>
<text x="82.8" y="36.7">-55~155°C / 1/10W</text>
<text x="102.4" y="40.3">BC817</text>
<text x="102.4" y="38.4">Q1</text>
<text x="135.6" y="40.9">3.3V</text>
<text x="136.9" y="36">1.0µF ± 10% / 50V</text>
<text x="143.1" y="37.8">X7R / 1608</text>
<text x="152.8" y="36.7">-55~155°C / 1/10W</text>
<text x="235.4" y="41.5">LM358_OUT1</text>
<text x="48.4" y="44.5">3.3kΩ ± 1% / 18.2V</text>
<text x="49.1" y="46.3">-55~155°C / 1/10W</text>
<text x="71.6" y="42.1">2E4</text>
<text x="102.4" y="42.1">250mW</text>
<text x="102.4" y="43.9">500mA</text>
<text x="102.4" y="45.7">45V</text>
<text x="235.4" y="46.3">LM358_OUT2</text>
<text x="250.7" y="42.1">4A1</text>
<text x="250.7" y="46.9">4A1</text>
<text x="139.8" y="51.7">1/10W</text>
<text x="139.8" y="53.5">31.6V</text>
<text x="139.8" y="49.9">10kΩ ± 1%</text>
<text x="139.8" y="48.1">R12</text>
<text x="221.8" y="52.3">0.1µF ± 5%</text>
<text x="221.8" y="50.5">C12</text>
<text x="139.8" y="55.3">-55~155°C</text>
<text x="145.5" y="57.7">C11</text>
<text x="160" y="59">R11</text>
<text x="176" y="59">1/10W</text>
<text x="176" y="57.1">10kΩ ± 1%</text>
<text x="176" y="55.3">R15</text>
<text x="221.8" y="54.1">50V</text>
<text x="221.8" y="57.7">X7R</text>
<text x="221.8" y="55.9">1608</text>
<text x="136.9" y="65">1.0µF ± 10% / 50V</text>
<text x="152.8" y="65.6">-55~155°C / 1/10W</text>
<text x="153.5" y="63.8">1kΩ ± 1% / 10V</text>
<text x="176" y="60.7">31.6V</text>
<text x="176" y="62.6">-55~155°C</text>
<text x="188" y="63.8">100kΩ</text>
<text x="188.9" y="65.6">R20</text>
<text x="143.1" y="66.8">X7R / 1608</text>
<text x="44.2" y="101.2">C56</text>
<text x="101.9" y="96.3">6.0V</text>
<text x="21" y="104.8">3A6</text>
<text x="28.8" y="104.2">LM358_OUT1</text>
<text x="51.3" y="107.2">10kΩ ± 1% / 31.6V</text>
<text x="58.7" y="102.4">R25</text>
<text x="35.5" y="108.4">1.0µF ± 10% / 50V</text>
<text x="41.8" y="110.2">X7R / 1608</text>
<text x="51.5" y="109">-55~155°C / 1/10W</text>
<text x="143.1" y="108.4">C15</text>
<text x="127.7" y="119.3">50V</text>
<text x="127.7" y="117.4">47nF ± 10%</text>
<text x="127.7" y="115.7">C16</text>
<text x="134" y="115.7">220µF ± 20% / 25V</text>
<text x="139.2" y="117.4">JakeC / 6x11mm</text>
<text x="20.9" y="124.1">4C4</text>
<text x="28.8" y="123.5">DAC_OUT</text>
<text x="44.2" y="120.4">C54</text>
<text x="58.7" y="121.7">R21</text>
<text x="127.7" y="122.8">X7R</text>
<text x="127.7" y="121.1">1608</text>
<text x="35.5" y="127.7">1.0µF ± 10% / 50V</text>
<text x="41.8" y="129.5">X7R / 1608</text>
<text x="51.3" y="126.5">10kΩ ± 1% / 31.6V</text>
<text x="51.5" y="128.3">-55~155°C / 1/10W</text>
<text x="113.2" y="131.3">50V</text>
<text x="113.2" y="129.5">1.0µF ± 10%</text>
<text x="113.2" y="127.7">C19</text>
<text x="127.7" y="131.3">1/4W</text>
<text x="127.7" y="129.5">10Ω ± 1%</text>
<text x="127.7" y="127.7">R17</text>
<text x="113.2" y="133.1">X7R</text>
<text x="113.2" y="134.9">1608</text>
<text x="127.7" y="133.1">1.58V</text>
<text x="127.7" y="134.9">-55~155°C</text>
</g>
<g font-size="1.7" fill="#c90c0c">
<text x="39.1" y="36">R</text>
<text x="39.4" y="40.9">L</text>
<text x="202" y="40.9">1</text>
<text x="202" y="48.1">2</text>
</g>
<g font-size="1.4" fill="#c90c0c">
<text x="76.2" y="42">IN</text>
<text x="246.5" y="42">OUT</text>
<text x="246.5" y="46.8">OUT</text>
<text x="25.5" y="104.6">IN</text>
<text x="25.5" y="124">IN</text>
</g>
</svg>
